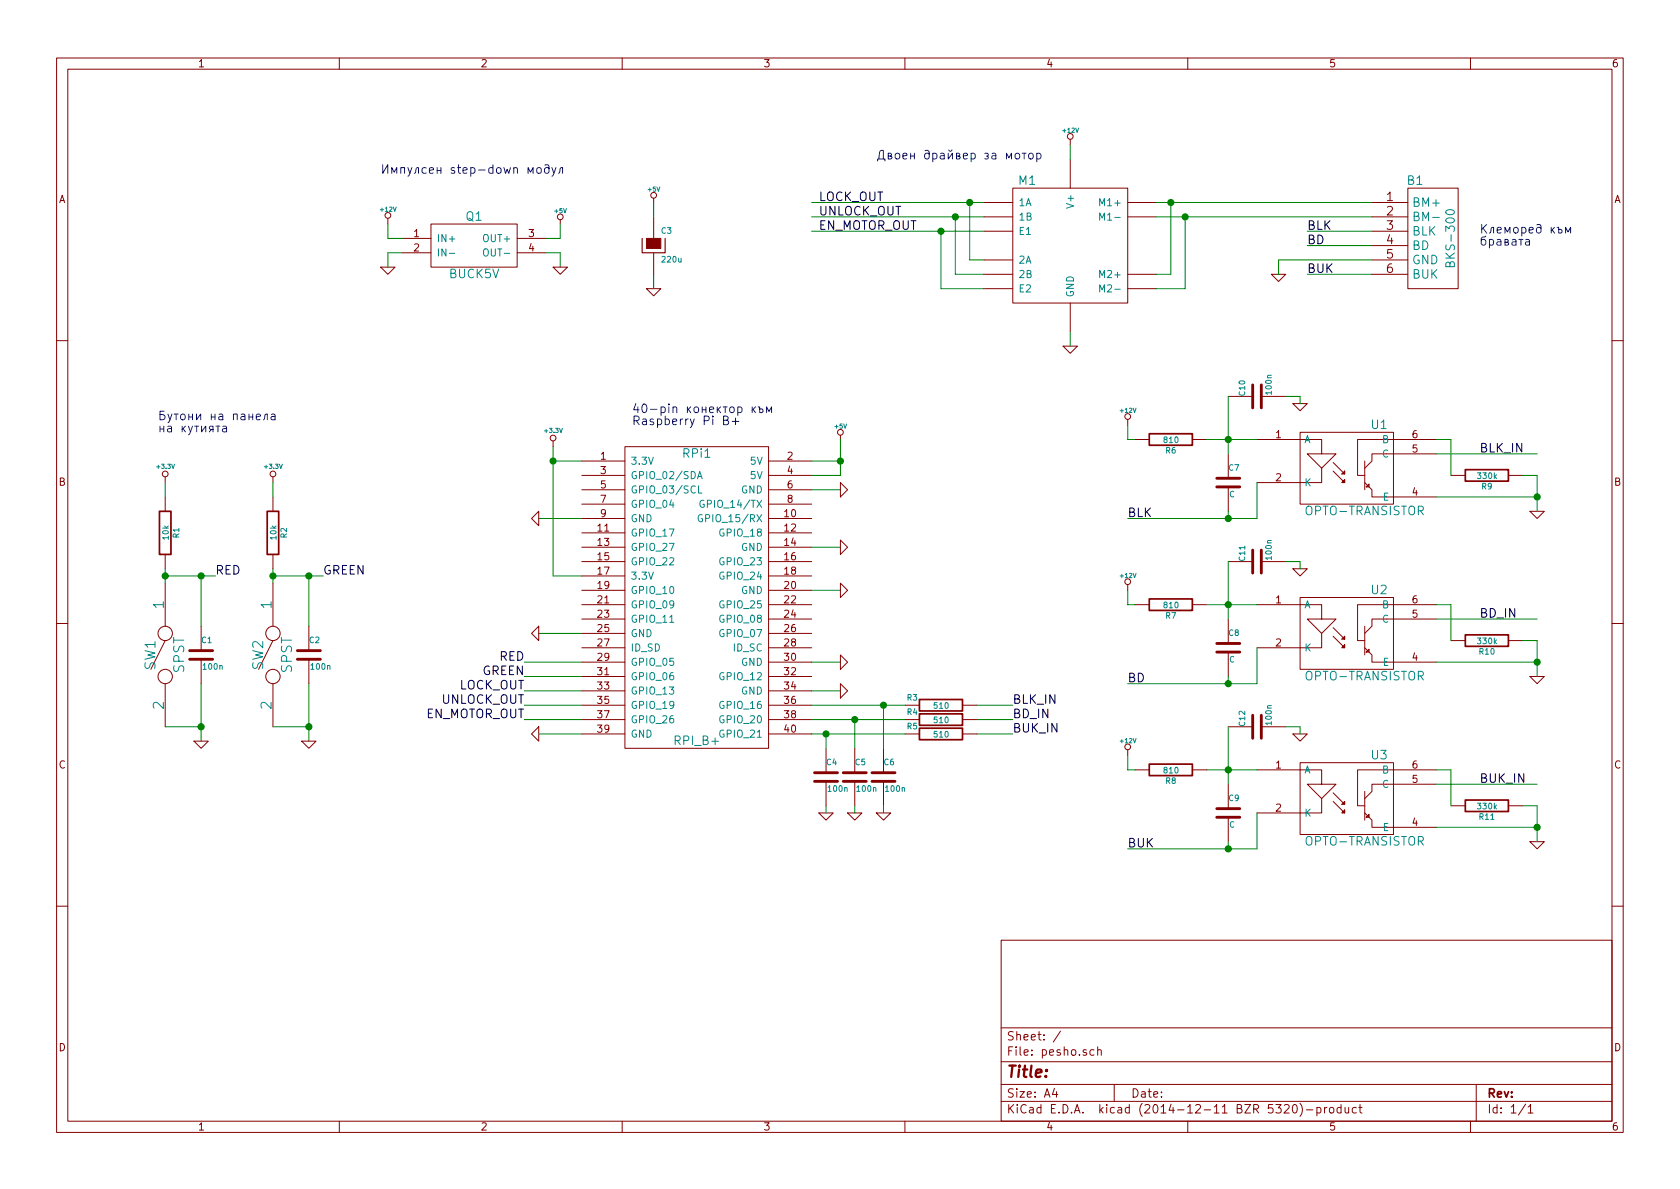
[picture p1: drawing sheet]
<svg xmlns="http://www.w3.org/2000/svg" width="297mm" height="210mm" viewBox="0 0 297 210" stroke-linecap="round" stroke-linejoin="round" font-family="sans-serif">
<g fill="none" stroke="#840000" stroke-width=".18">
<path d="M10 10.3h277v189.9h-277zM12 12.2h273v186.1h-273zM60 10.3v1.9M110 10.3v1.9M160 10.3v1.9M210 10.3v1.9M260 10.3v1.9M68.6 38.6v1M76.2 39.6h15.2v7.6h-15.2zM99.1 38.9v.7M115.6 35v.8M115.6 38.3v3.9"/>
<path d="M174 35.8h5.1M174 38.3h5.1M179.1 33.3h20.3v20.3h-20.3zM189.2 24.6v1M189.2 28.2v5.1M199.4 35.8h5.1M199.4 38.3h5.1M242.6 35.8h6.3M242.6 38.3h6.3M248.9 33.3h8.9v17.7h-8.9zM67.3 47.2h2.5l-1.2 1.3zM71.1 42.2h5.1"/>
<path d="M71.1 44.7h5.1M91.4 42.2h5.1M91.4 44.7h5.1M97.8 47.2h2.5l-1.2 1.3zM114.3 51h2.5l-1.2 1.3zM115.6 44.7v3.8M174 46h5.1M174 48.5h5.1M174 40.9h5.1M174 51h5.1M189.2 53.6v5.1M199.4 48.5h5.1"/>
<path d="M199.4 51h5.1M224.8 48.5h2.5l-1.2 1.3zM242.6 46h6.3M242.6 48.5h6.3M242.6 40.9h6.3M242.6 43.4h6.3M10 60.2h2M97.8 78v1M110.5 79h25.4v53.3h-25.4zM148.6 77v.7M188 61.2h2.5l-1.3 1.3zM199.4 74.2v1"/>
<path d="M200.7 77.7h2.5M210.8 77.7h2.6M217.2 70.1h4.3M222.2 77.7h11.5v2.6h-2.6l2.6 2.5 2.5-2.5h-2.5M223 70.1h4.3M228.6 71.4h2.5l-1.2 1.2zM229.9 76.4h16.5v12.7h-16.5zM254 77.7h-14v6.4h1.3M285 60.2h2M29.2 84.3v1M29.2 87.9v2.5M29.2 98v2.6"/>
<path d="M48.3 84.3v1M48.3 87.9v2.5M48.3 98v2.6M94 91.7l1.2-1.3v2.6zM102.9 81.5h7.6M102.9 84.1h7.6M102.9 86.6h7.6M102.9 89.1h7.6M102.9 91.7h7.6M102.9 94.2h7.6M102.9 96.8h7.6M102.9 99.3h7.6"/>
<path d="M135.9 81.5h7.6M135.9 84.1h7.6M135.9 86.6h7.6M135.9 89.1h7.6M135.9 91.7h7.6M135.9 94.2h7.6M135.9 96.8h7.6M135.9 99.3h7.6M148.6 85.3l1.3 1.3-1.3 1.3zM148.6 95.5l1.3 1.3-1.3 1.2zM217.2 99.3h4.3M217.2 80.3v4.3"/>
<path d="M217.2 86.1v4.3M223 99.3h4.3M233.7 82.8v2.5h-11.5M235.7 81.8l2 2v-.5v.5h-.5l.5-.5M235.7 83.3l2 2v-.5v.5h-.5l.5-.5M241.3 81.5v5.1M241.3 85.3l1.3 1.3v1.3h11.4M241.6 86.1l.5-.5v.5zM254 80.3h-11.4v1.2l-1.3 1.3M256.5 84.1h2.6M266.7 84.1h2.5M270.5 90.4h2.5l-1.2 1.3z"/>
<path d="M10 110.3h2M29.2 113.3l-2.5 5.1M29.2 103.1v7.6M35.6 110.7v4.4M35.6 116.6v4.3M48.3 113.3l-2.6 5.1M48.3 103.1v7.6M54.6 110.7v4.4M54.6 116.6v4.3M94 112l1.2-1.3v2.6zM102.9 104.4h7.6M102.9 117.1h7.6"/>
<path d="M102.9 106.9h7.6M102.9 119.6h7.6M102.9 109.5h7.6M102.9 112h7.6M102.9 101.8h7.6M102.9 114.5h7.6M135.9 104.4h7.6M135.9 117.1h7.6M135.9 106.9h7.6M135.9 119.6h7.6M135.9 109.5h7.6M135.9 112h7.6"/>
<path d="M135.9 101.8h7.6M135.9 114.5h7.6M148.6 103.1l1.3 1.3-1.3 1.3zM148.6 115.8l1.3 1.3-1.3 1.3zM199.4 103.4v1M200.7 106.9h2.5M210.8 106.9h2.6M217.2 109.5v4.3M217.2 115.3v4.3M222.2 106.9h11.5v2.6h-2.6l2.6 2.5 2.5-2.5h-2.5M228.6 100.6h2.5l-1.2 1.2zM229.9 105.7h16.5v12.7h-16.5z"/>
<path d="M233.7 112v2.5h-11.5M235.7 111l2 2v-.5v.5h-.5l.5-.5M235.7 112.5l2 2v-.5v.5h-.5l.5-.5M241.3 110.7v5.1M241.3 114.5l1.3 1.3v1.3h11.4M241.6 115.3l.5-.5v.5zM254 109.5h-11.4v1.2l-1.3 1.3M254 106.9h-14v6.4h1.3M256.5 113.3h2.6M266.7 113.3h2.5M270.5 119.6h2.5l-1.2 1.3zM285 110.3h2"/>
<path d="M29.2 120.9v7.6M34.3 131.1h2.5l-1.2 1.2zM48.3 120.9v7.6M53.3 131.1h2.6l-1.3 1.2zM94 129.8l1.2-1.3v2.6zM102.9 129.8h7.6M102.9 122.2h7.6M102.9 124.7h7.6M102.9 127.2h7.6M135.9 129.8h7.6M135.9 122.2h7.6M135.9 124.7h7.6"/>
<path d="M135.9 127.2h7.6M146 132.3v4.3M146 138.2v4.3M148.6 120.9l1.3 1.3-1.3 1.2zM151.1 132.3v4.3M151.1 138.2v4.3M156.2 132.3v4.3M156.2 138.2v4.3M160 129.8h2.6M160 124.7h2.6M160 127.2h2.6M170.2 129.8h2.5"/>
<path d="M170.2 124.7h2.5M170.2 127.2h2.5M199.4 132.6v1M200.7 136.1h2.5M210.8 136.1h2.6M217.2 138.7v4.3M217.2 128.5h4.3M222.2 136.1h11.5v2.6h-2.6l2.6 2.5 2.5-2.5h-2.5M223 128.5h4.3M228.6 129.8h2.5l-1.2 1.3zM229.9 134.9h16.5v12.7h-16.5zM241.3 139.9v5.1"/>
<path d="M254 138.7h-11.4v1.2l-1.3 1.3M254 136.1h-14v6.4h1.3M144.8 143.8h2.5l-1.3 1.2zM149.9 143.8h2.5l-1.3 1.2zM154.9 143.8h2.6l-1.3 1.2zM217.2 144.5v4.3M233.7 141.2v2.6h-11.5M235.7 140.2l2 2v-.5v.5h-.5l.5-.5M235.7 141.7l2 2.1v-.5v.5h-.5l.5-.5M241.3 143.8l1.3 1.2v1.3h11.4M241.6 144.5l.5-.5v.5zM256.5 142.5h2.6"/>
<path d="M266.7 142.5h2.5M270.5 148.8h2.5l-1.2 1.3zM10 160.2h2M177 166.3h108v32h-108zM285 160.2h2M60 198.3v1.9M110 198.3v1.9M160 198.3v1.9M177 194.8h108M177 191.8h108M177 187.8h108M177 181.8h108"/>
<path d="M186.4 192.5l-.3 1h.9M186.8 193v1M187.5 182.3l-1.3 2M193.4 185.7l-.4-.1-.3 .3 .1 .6 .2 .1 .4-.1M194.1 185.7l.2-.1 .4 .1v.9M194.1 185.1v1.5M197 191.8v3M210 198.3v1.9M227.1 195.5l.2-.2h.4l.2 .5-.9 1h.9M228.7 195.4l.2-.1a.81 .81 0 0 1 .5 .6 .81 .81 0 0 1-.2 .8l-.2 .1a.8 .8 0 0 1-.6-.6 .8 .8 0 0 1 .3-.8zM229.8 195.1a1.71 1.71 0 0 1 0 2.3M231 196.3h1.1"/>
<path d="M232.8 195.9l.5-.1 .3 .3-.2 .6h-.6M232.8 195.8v1.5M234.2 195.8v1M234.6 195.8l-.4 .3M235.1 196l.2-.2 .5 .2v.5l-.1 .2-.4 .1-.2-.1zM237.1 195.9l-.4-.1-.3 .3 .1 .6 .2 .1 .4-.1M237.1 195.3v1.5M237.8 195.8l.1 .9 .4 .1 .2-.1M238.5 195.8v1M239.8 195.9l-.4-.1-.3 .3 .1 .6 .2 .1 .4-.1M240.3 195.8h.5M240.5 195.3v1.3l.3 .2"/>
<path d="M260 198.3v1.9M261 191.8v6.5M269.7 195.2l-1.2 2M270.2 195.8l.4-.5v1.5M270.2 196.8h.8"/>
<circle cx="68.6" cy="38.1" r=".51"/>
<circle cx="99.1" cy="38.3" r=".51"/>
<circle cx="115.6" cy="34.5" r=".51"/>
<circle cx="189.2" cy="24.1" r=".51"/>
<circle cx="97.8" cy="77.5" r=".51"/>
<circle cx="148.6" cy="76.4" r=".51"/>
<circle cx="199.4" cy="73.7" r=".51"/>
<circle cx="29.2" cy="83.8" r=".51"/>
<circle cx="48.3" cy="83.8" r=".51"/>
<circle cx="29.2" cy="112" r="1.27"/>
<circle cx="29.2" cy="119.6" r="1.27"/>
<circle cx="48.3" cy="119.6" r="1.27"/>
<circle cx="48.3" cy="112" r="1.27"/>
<circle cx="199.4" cy="102.9" r=".51"/>
<circle cx="199.4" cy="132.1" r=".51"/>
</g>
<path d="M194.4 38.9v-1.2l.5 .9 .4-.9v1.2M253.3 38.4h1.2M255.7 37.3a.89 .89 0 0 1 1.4 .3 .86 .86 0 0 1-.8 .4 .86 .86 0 0 1-.7-.5zM79.5 44.8h.9M85.5 44.2l.3-.2 .4 .1a.83 .83 0 0 1-.2 1.2 .44 .44 0 0 1-.5-.4zM194.4 51.6v-1.2l.5 .9 .4-.9v1.2M256.4 46.7l.2-.4h.3l.2 .3v.6h-1.5v-.5l.2-.3 .3-.1 .2 .2 .1 .7M123.3 84.7l.4-1.3 .5 1.3M123.4 84.3h.6M123.5 85.9v1.3h.6M124.2 91.1a.59 .59 0 0 0-.8 .5 .59 .59 0 0 0 .8 .6v-.5h-.2M124.5 88.5a.59 .59 0 0 0-.8 .6 .59 .59 0 0 0 .8 .6v-.5h-.2" fill="none" stroke="#008484" stroke-width=".18"/>
<g fill="none" stroke="#008400" stroke-width=".18">
<path d="M68.6 39.6v2.6h2.5M99.1 39.6v2.6h-2.6M115.6 35.8v2.5M143.5 35.8h30.5M143.5 38.3h30.5M168.9 38.3v10.2h5.1M171.4 35.8v10.2h2.6M189.2 25.6v2.6M204.5 35.8h38.1M204.5 38.3h38.1M207 35.8v12.7h-2.5M209.5 38.3v12.7h-5"/>
<path d="M71.1 44.7h-2.5v2.5M96.5 44.7h2.6v2.5M115.6 48.5v2.5M143.5 40.9h30.5M166.4 40.9v10.1h7.6M189.2 58.7v2.5M231.1 40.9h11.5M231.1 43.4h11.5M231.1 48.5h11.5M242.6 46h-16.5v2.5M97.8 79v22.8h5.1M148.6 77.7v6.4h-5.1"/>
<path d="M199.4 75.2v2.5h1.3M213.4 77.7h8.8M217.2 70.1v10.2M227.3 70.1h2.6v1.3M254 77.7h2.5v6.4M29.2 85.3v2.6M48.3 85.3v2.6M95.2 91.7h7.7M97.8 81.5h5.1M143.5 81.5h5.1M143.5 96.8h5.1M143.5 86.6h5.1"/>
<path d="M217.2 90.4v1.3M217.2 99.3v10.2M222.2 85.3v6.4h-22.8M227.3 99.3h2.6v1.3M254 87.9h17.8M254 80.3h17.8M269.2 84.1h2.6v6.3M29.2 100.6v2.5M29.2 101.8h8.9M35.6 101.8v8.9M48.3 101.8h8.8M48.3 100.6v2.5"/>
<path d="M54.6 101.8v8.9M92.7 117.1h10.2M92.7 119.6h10.2M95.2 112h7.7M143.5 117.1h5.1M143.5 104.4h5.1M199.4 104.4v2.5h1.3M213.4 106.9h8.8M217.2 119.6v1.3M222.2 114.5v6.4h-22.8M254 117.1h17.8M254 106.9h2.5v6.4"/>
<path d="M254 109.5h17.8M269.2 113.3h2.6v6.3M29.2 128.5h6.4M35.6 120.9v10.2M48.3 128.5h6.3M54.6 120.9v10.2M92.7 124.7h10.2M92.7 127.2h10.2M92.7 122.2h10.2M95.2 129.8h7.7M143.5 124.7h16.5M143.5 127.2h16.5"/>
<path d="M143.5 129.8h16.5M143.5 122.2h5.1M146 129.8v2.5M151.1 127.2v5.1M156.2 124.7v7.6M172.7 124.7h6.4M172.7 127.2h6.4M172.7 129.8h6.4M199.4 133.6v2.5h1.3M213.4 136.1h8.8M217.2 128.5v10.2M227.3 128.5h2.6v1.3"/>
<path d="M254 136.1h2.5v6.4M254 138.7h17.8M146 142.5v1.3M151.1 142.5v1.3M156.2 142.5v1.3M217.2 148.8v1.3M222.2 143.8v6.3h-22.8M254 146.3h17.8M269.2 142.5h2.6v6.3"/>
</g>
<path d="M203.2 76.7h7.6v2h-7.6zM28.2 90.4h2v7.6h-2zM47.2 90.4h2.1v7.6h-2.1zM259.1 83.1h7.6v2h-7.6zM203.2 105.9h7.6v2h-7.6zM259.1 112.3h7.6v2h-7.6zM162.6 123.7h7.6v2h-7.6zM162.6 126.2h7.6v2.1h-7.6zM162.6 128.8h7.6v2h-7.6zM203.2 135.1h7.6v2.1h-7.6zM259.1 141.5h7.6v2h-7.6z" fill="none" stroke="#840000" stroke-width=".3"/>
<g fill="none" stroke="#840000" stroke-width=".51">
<path d="M221.5 68.1v4M223 68.1v4M215.1 86.1h4.1M215.1 84.6h4.1M221.5 97.3v4M223 97.3v4M33.5 116.6h4.1M33.5 115.1h4.1M52.6 116.6h4M52.6 115.1h4M215.1 115.3h4.1M215.1 113.8h4.1"/>
<path d="M144 138.2h4.1M144 136.6h4.1M149.1 138.2h4.1M149.1 136.6h4.1M154.2 138.2h4M154.2 136.6h4M221.5 126.5v4.1M223 126.5v4.1M215.1 144.5h4.1M215.1 143h4.1"/>
</g>
<g fill="#008400" stroke="#008400" stroke-width=".25">
<circle cx="207" cy="35.8" r=".51"/>
<circle cx="209.6" cy="38.3" r=".51"/>
<circle cx="171.5" cy="35.8" r=".51"/>
<circle cx="168.9" cy="38.3" r=".51"/>
<circle cx="166.4" cy="40.9" r=".51"/>
<circle cx="35.6" cy="128.5" r=".51"/>
<circle cx="35.6" cy="101.8" r=".51"/>
<circle cx="29.2" cy="101.8" r=".51"/>
<circle cx="54.6" cy="128.5" r=".51"/>
<circle cx="54.6" cy="101.8" r=".51"/>
<circle cx="48.3" cy="101.8" r=".51"/>
<circle cx="146.1" cy="129.8" r=".51"/>
<circle cx="156.2" cy="124.7" r=".51"/>
<circle cx="151.1" cy="127.2" r=".51"/>
<circle cx="97.8" cy="81.5" r=".51"/>
<circle cx="271.8" cy="87.9" r=".51"/>
<circle cx="217.2" cy="77.7" r=".51"/>
<circle cx="217.2" cy="91.7" r=".51"/>
<circle cx="271.8" cy="117.1" r=".51"/>
<circle cx="217.2" cy="106.9" r=".51"/>
<circle cx="217.2" cy="120.9" r=".51"/>
<circle cx="271.8" cy="146.3" r=".51"/>
<circle cx="217.2" cy="136.1" r=".51"/>
<circle cx="217.2" cy="150.1" r=".51"/>
<circle cx="148.6" cy="81.5" r=".51"/>
</g>
<g fill="none" stroke="#0000c2" stroke-width=".18">
<path d="M80.3 29.7l-.3-.1-.2 .3v.2l.5 .1v.4h-.5M80.9 29.6h.6M81.1 29.1v1.3l.4 .3M81.9 30.1l.7-.1-.1-.3-.4-.1-.2 .3v.7h.6M83.2 29.7a.48 .48 0 0 1 .7 .1v.7a.48 .48 0 0 1-.7 .1M83.2 29.6v1.6M84.6 30.1h1.2M87.1 29.7a.48 .48 0 0 0-.6 .1v.7a.48 .48 0 0 0 .6 .1M87.1 29.1v1.6M87.9 29.8l.2-.2 .4 .2 .1 .6-.2 .2-.3 .1-.2-.2zM89.1 29.6l.3 1.1 .3-.8 .3 .8 .2-1.1M90.8 29.8l.1-.1a.36 .36 0 0 1 .6 .2v.8"/>
<path d="M90.8 29.6v1.1M93.4 30.7v-1.1l.4 .8 .5-.8v1.1M95 29.8l.2-.2 .4 .2 .1 .6-.1 .2-.4 .1-.2-.2zM96.3 29.2a.48 .48 0 0 1 .7 .1l.1 1.1-.2 .2-.3 .1-.3-.2v-.7a.48 .48 0 0 1 .8 0M97.6 29.6l.3 1.1M98.3 29.6l-.5 1.4-.2 .2M98.8 30.7l.2-.3v-.5l.3-.3h.2v1.1M155.2 28.5v-.4h1.3v.4M155.4 28.1l.1-1.2 .3-.3h.4v1.5M157 27.6l.6-.1v-.3l-.6-.1v1h.5l.2-.3-.3-.2M158.3 27.2l.3-.1 .4 .1 .1 .6-.2 .2-.3 .1-.3-.1zM159.6 27.6l.8-.1-.1-.3-.4-.1-.3 .2 .1 .7h.6"/>
<path d="M161 27.6h.7M161 27.1v1M161.7 27.1v1M163.6 26.7a.48 .48 0 0 1 .6 0l.1 1.1-.2 .2-.3 .1-.2-.1v-.8a.48 .48 0 0 1 .7 0M164.9 27.2a.48 .48 0 0 1 .7 0v.8a.48 .48 0 0 1-.7 0M164.9 27.1v1.5M166.3 27.2h.6l.1 .9M167 27.5h-.6a.3 .3 0 0 0-.2 .3 .3 .3 0 0 0 .2 .3l.6-.1M167.7 27.1v1l.7-1v1M167.7 26.5a.3 .3 0 0 0 .3 .2 .3 .3 0 0 0 .3-.2M169.1 27.6l.5-.1v-.3l-.5-.1v1h.4l.3-.3-.3-.2M170.3 27.6l.8-.1-.1-.3-.4-.1-.3 .2 .1 .7h.6"/>
<path d="M171.7 27.2a.48 .48 0 0 1 .7 0v.8a.48 .48 0 0 1-.7 0M171.7 27.1v1.5M174.1 27.2l.4-.1 .3 .2-.3 .3 .3 .2-.1 .2h-.6M174.4 27.6h.1M175.4 27.2h.6l.1 .9M176.1 27.5h-.5a.3 .3 0 0 0-.3 .3 .3 .3 0 0 0 .3 .3l.5-.1M178 28.1v-1l.4 .8 .4-.8v1M179.6 27.2l.2-.1 .4 .1 .1 .6-.2 .2-.3 .1-.2-.1zM180.7 27.1h.7M181.1 27.1v1M181.9 27.2l.3-.1 .4 .1 .1 .6-.2 .2-.3 .1-.3-.1zM183.3 27.2a.48 .48 0 0 1 .7 0v.8a.48 .48 0 0 1-.7 0"/>
<path d="M183.3 27.1v1.5M262 39.7v1.5M262.9 39.7l-.9 .9M271.7 39.8a.48 .48 0 0 1 .7 0l.1 1.1-.2 .2-.3 .1-.3-.1v-.7a.48 .48 0 0 1 .8 0M262.2 40.4l.7 .8M262.7 41.8l-.6 .2-.2 .2v.9l.2 .2 .3 .1 .2-.2v-.7a.48 .48 0 0 0-.7 0M263.3 42.4a.48 .48 0 0 1 .7 .1v.7a.48 .48 0 0 1-.7 .1M263.3 42.3v1.6M263.4 41.2l.2-.2 .1-.7 .2-.1h.2v1M264.7 40.7l.8-.1-.1-.3-.5-.1-.2 .2 .1 .7h.6M264.7 42.4h.6l.1 1M265.4 42.7l-.5 .1a.3 .3 0 0 0-.3 .3 .3 .3 0 0 0 .3 .3l.5-.1"/>
<path d="M266.1 41.2v-1l.4 .8 .5-.8v1M266.1 42.8h.5v-.4l-.5-.1v1.1h.4l.3-.3-.3-.3M267.4 42.4h.6v1M267.7 40.4l.2-.2 .5 .2v.5l-.1 .2-.4 .1-.2-.1zM268 42.7l-.5 .1a.3 .3 0 0 0-.2 .3 .3 .3 0 0 0 .2 .3l.5-.1M268.6 42.3h.7M268.9 42.3v1.1M269.1 40.3a.48 .48 0 0 1 .6 .1v.7a.48 .48 0 0 1-.6 0M269.1 40.2v1.5M269.8 42.4h.6v1M270.4 40.7l.7-.1-.1-.3-.4-.1-.2 .2v.7h.6M270.4 42.7l-.5 .1a.3 .3 0 0 0-.2 .3 .3 .3 0 0 0 .2 .3l.5-.1"/>
<path d="M274.3 40.2v1M274.4 40.6l.5 .6M274.9 40.2l-.6 .6M275.3 40.2h.3v1l.5-.1v-.5h-.5M276.8 41.2v-1l.4 .8 .5-.8v1M28.3 75.9h.7M28.3 75.4v1M29 75.4v1M29 72.7h-.7v1.5h.4a.47 .47 0 0 0 .5-.4 .47 .47 0 0 0-.5-.5h-.4M29.7 75.4h.6v1M29.7 73.2l.3 1M30.3 75.7l-.5 .1a.3 .3 0 0 0-.2 .3 .3 .3 0 0 0 .2 .3l.5-.1"/>
<path d="M30.4 73.2l-.5 1.4-.2 .1M30.8 73.2h.7M31.1 73.2v1M32 73.4l.2-.2 .5 .2v.6l-.1 .2h-.4l-.2-.1zM32.2 75.4v1M32.4 75.8l.4 .6M32.8 75.4l-.6 .5M33.3 75.4l.4 1M33.4 73.7h.6M33.4 73.2v1M34 75.4l-.5 1.3-.2 .2M34 73.2v1"/>
<path d="M34.4 75.4h.7M34.7 73.2v1l.8-1v1M34.8 75.4v1M35.6 75.4v1l.8-1v1M37.4 73.7h.6M37.4 73.2v1M37.4 75.9l-.4 .5M37.7 75.9h-.5a.3 .3 0 0 1-.2-.3 .3 .3 0 0 1 .2-.2h.5v1M38 73.2v1M38.2 75.4h.7M38.5 75.4v1M38.7 73.3h.6l.1 .9"/>
<path d="M39.4 73.6l-.5 .1a.3 .3 0 0 0-.2 .2 .3 .3 0 0 0 .2 .3h.5M39.4 75.4h.6l.1 1M40.1 75.7l-.6 .1a.3 .3 0 0 0-.2 .3 .3 .3 0 0 0 .2 .3l.6-.1M41.3 74.2v-1h.6v1M42.6 73.3h.6l.1 .9M43.3 73.6l-.5 .1a.3 .3 0 0 0-.2 .2 .3 .3 0 0 0 .2 .3h.5M44 73.7h.7M44 73.2v1M44.7 73.2v1M45.3 73.7l.8-.1-.1-.3-.5-.1-.2 .3 .1 .7h.6M46.6 74.2l.2-.2v-.5l.3-.3h.2v1M48 73.3h.6v.9"/>
<path d="M48.6 73.6l-.5 .1a.3 .3 0 0 0-.2 .2 .3 .3 0 0 0 .2 .3h.5M118.3 71.4v.2M119 72.1l.1-.1a.36 .36 0 0 1 .6 .2v.8M119 72v1M121.5 72v1M121.7 72.4l.4 .6M122.1 72l-.6 .5M122.8 72.1l.2-.1 .4 .1 .1 .6-.1 .2-.4 .1-.2-.2zM124.2 72.5h.6M124.2 72v1M124.8 72v1M125.5 72.5l.7-.2-.1-.3h-.4l-.2 .2v.7h.6"/>
<path d="M126.8 72v1M127 72.4l.4 .6M127.4 72l-.6 .5M127.9 72h.7M127.9 74.3l.7-.1 .2-.2-.1-.3-.3-.1h-.5v1.5h.6l.3-.2v-.3l-.4-.3M128.2 72v1M129.2 72h.3l.3 .3v.4l-.3 .3-.3-.1-.2-.2v-.4zM129.5 74.5h1.1M130 73.9v1.2M130.5 72a.48 .48 0 0 1 .6 .1v.7a.48 .48 0 0 1-.6 .1M130.5 72v1.5M133 72v1"/>
<path d="M133.1 72.4l.5 .6M133.6 72l-.6 .5M134 72h.3v1l.5-.1v-.5l-.5-.1M135.5 73v-1l.5 .8 .4-.8v1"/>
</g>
<path d="M113.5 42.2v2.5h4.1v-2.5" fill="none" stroke="#840000" stroke-width=".2"/>
<path d="M114.3 42.2h2.5v1.7h-2.5z" fill="#840000" stroke="#840000" stroke-width=".18"/>
<text font-size="2.8" fill="#840000" x="178" y="190.5">Title:</text>
<g font-size="2.5" fill="#008484">
<text x="29" y="107.6" transform="rotate(-90 29 107.6)">1</text>
<text x="48" y="107.6" transform="rotate(-90 48 107.6)">1</text>
<text x="27.5" y="118.5" transform="rotate(-90 27.5 118.5)">SW1</text>
<text x="32.6" y="119" transform="rotate(-90 32.6 119)">SPST</text>
<text x="46.5" y="118.5" transform="rotate(-90 46.5 118.5)">SW2</text>
<text x="51.6" y="119" transform="rotate(-90 51.6 119)">SPST</text>
<text x="29" y="125.4" transform="rotate(-90 29 125.4)">2</text>
<text x="48" y="125.4" transform="rotate(-90 48 125.4)">2</text>
</g>
<g font-size="2.1" fill="#0000c2">
<text x="67.9" y="30.7">step-down</text>
<text x="111.8" y="73">40-pin</text>
<text x="111.8" y="75.2">Raspberry Pi B+</text>
</g>
<g font-size="2.1">
<text x="144.8" y="35.6">LOCK_OUT</text>
<text x="144.8" y="38.1">UNLOCK_OUT</text>
<text x="144.8" y="40.6">EN_MOTOR_OUT</text>
<text x="231.1" y="40.6">BLK</text>
<text x="231.1" y="43.2">BD</text>
<text x="231.1" y="48.3">BUK</text>
<text x="261.6" y="80">BLK_IN</text>
<text x="199.4" y="91.4">BLK</text>
<text x="38.1" y="101.6">RED</text>
<text x="57.1" y="101.6">GREEN</text>
<text x="261.6" y="109.2">BD_IN</text>
<text x="85.2" y="119.4">GREEN</text>
<text x="88.2" y="116.8">RED</text>
<text x="78" y="124.5">UNLOCK_OUT</text>
<text x="81" y="121.9">LOCK_OUT</text>
<text x="179.1" y="124.5">BLK_IN</text>
<text x="199.4" y="120.6">BD</text>
<text x="75" y="127">EN_MOTOR_OUT</text>
<text x="179.1" y="127">BD_IN</text>
<text x="179.1" y="129.5">BUK_IN</text>
<text x="261.6" y="138.4">BUK_IN</text>
<text x="199.4" y="149.9">BUK</text>
</g>
<g font-size="2.1" fill="#008484">
<text x="180.1" y="32.7">M1</text>
<text x="248.8" y="32.7">B1</text>
<text x="82.4" y="39">Q1</text>
<text x="249.7" y="36.6">BM+</text>
<text x="249.7" y="39.1">BM-</text>
<text x="249.7" y="41.7">BLK</text>
<text x="249.7" y="44.2">BD</text>
<text x="249.7" y="46.7">GND</text>
<text x="257.2" y="46.5" transform="rotate(-90 257.2 46.5)">BKS-300</text>
<text x="79.5" y="49.2">BUCK5V</text>
<text x="249.7" y="49.3">BUK</text>
<text x="242.5" y="75.9">U1</text>
<text x="120.8" y="80.9">RPi1</text>
<text x="231" y="91.1">OPTO-TRANSISTOR</text>
<text x="242.5" y="105.1">U2</text>
<text x="231" y="120.3">OPTO-TRANSISTOR</text>
<text x="119.5" y="131.7">RPI_B+</text>
<text x="242.5" y="134.3">U3</text>
<text x="231" y="149.5">OPTO-TRANSISTOR</text>
</g>
<g font-size="2.1" fill="#840000">
<text x="245.2" y="35.6">1</text>
<text x="245.2" y="38.1">2</text>
<text x="245.2" y="40.6">3</text>
<text x="245.2" y="43.2">4</text>
<text x="245.2" y="45.7">5</text>
<text x="245.2" y="48.3">6</text>
<text x="178" y="184">Sheet: /</text>
<text x="178" y="186.7">File: pesho.sch</text>
<text x="178" y="196.9">KiCad E.D.A. kicad (2014-12-11 BZR 5320)-product</text>
<text x="178" y="194.1">Size: A4</text>
<text x="200" y="194.1">Date:</text>
<text x="263" y="194.1">Rev:</text>
<text x="263" y="196.9">Id: 1/1</text>
</g>
<g font-size="1.8" fill="#840000">
<text x="35" y="11.9">1</text>
<text x="85" y="11.9">2</text>
<text x="135" y="11.9">3</text>
<text x="185" y="11.9">4</text>
<text x="235" y="11.9">5</text>
<text x="285" y="11.9">6</text>
<text x="10.4" y="35.9">A</text>
<text x="285.4" y="35.9">A</text>
<text x="73.2" y="41.9">1</text>
<text x="93.5" y="41.9">3</text>
<text x="73.2" y="44.4">2</text>
<text x="93.5" y="44.4">4</text>
<text x="225.6" y="77.5">1</text>
<text x="249.7" y="77.5">6</text>
<text x="106.2" y="81.3">1</text>
<text x="106.2" y="83.8">3</text>
<text x="139.2" y="81.3">2</text>
<text x="139.2" y="83.8">4</text>
<text x="249.7" y="80">5</text>
<text x="10.4" y="85.9">B</text>
<text x="106.2" y="86.4">5</text>
<text x="106.2" y="88.9">7</text>
<text x="139.2" y="86.4">6</text>
<text x="139.2" y="88.9">8</text>
<text x="225.6" y="85.1">2</text>
<text x="249.7" y="87.6">4</text>
<text x="285.4" y="85.9">B</text>
<text x="105.7" y="94">11</text>
<text x="106.2" y="91.4">9</text>
<text x="138.7" y="91.4">10</text>
<text x="138.7" y="94">12</text>
<text x="105.7" y="96.5">13</text>
<text x="105.7" y="99.1">15</text>
<text x="105.7" y="101.6">17</text>
<text x="138.7" y="96.5">14</text>
<text x="138.7" y="99.1">16</text>
<text x="138.7" y="101.6">18</text>
<text x="105.7" y="106.7">21</text>
<text x="105.7" y="104.1">19</text>
<text x="138.7" y="104.1">20</text>
<text x="138.7" y="106.7">22</text>
<text x="225.6" y="106.7">1</text>
<text x="249.7" y="106.7">6</text>
<text x="105.7" y="109.2">23</text>
<text x="105.7" y="111.8">25</text>
<text x="138.7" y="109.2">24</text>
<text x="138.7" y="111.8">26</text>
<text x="249.7" y="109.2">5</text>
<text x="105.7" y="119.4">31</text>
<text x="105.7" y="114.3">27</text>
<text x="105.7" y="116.8">29</text>
<text x="138.7" y="116.8">30</text>
<text x="138.7" y="119.4">32</text>
<text x="138.7" y="114.3">28</text>
<text x="225.6" y="114.3">2</text>
<text x="249.7" y="116.8">4</text>
<text x="105.7" y="121.9">33</text>
<text x="105.7" y="124.5">35</text>
<text x="138.7" y="121.9">34</text>
<text x="138.7" y="124.5">36</text>
<text x="105.7" y="127">37</text>
<text x="105.7" y="129.5">39</text>
<text x="138.7" y="129.5">40</text>
<text x="138.7" y="127">38</text>
<text x="10.4" y="135.9">C</text>
<text x="225.6" y="135.9">1</text>
<text x="249.7" y="135.9">6</text>
<text x="285.4" y="135.9">C</text>
<text x="225.6" y="143.5">2</text>
<text x="249.7" y="138.4">5</text>
<text x="249.7" y="146">4</text>
<text x="10.4" y="185.9">D</text>
<text x="285.4" y="185.9">D</text>
<text x="35" y="199.9">1</text>
<text x="85" y="199.9">2</text>
<text x="135" y="199.9">3</text>
<text x="185" y="199.9">4</text>
<text x="235" y="199.9">5</text>
<text x="285" y="199.9">6</text>
</g>
<g font-size="1.8" fill="#008484">
<text x="180.1" y="36.4">1A</text>
<text x="180.1" y="39">1B</text>
<text x="180.1" y="41.5">E1</text>
<text x="189.9" y="36.5" transform="rotate(-90 189.9 36.5)">V+</text>
<text x="194.9" y="36.4">M1+</text>
<text x="195.3" y="39">M1-</text>
<text x="77.2" y="42.8">IN+</text>
<text x="77.2" y="45.3">IN-</text>
<text x="85.6" y="42.8">OUT+</text>
<text x="86.1" y="45.3">OUT-</text>
<text x="180.1" y="46.6">2A</text>
<text x="180.1" y="49.1">2B</text>
<text x="180.1" y="51.7">E2</text>
<text x="189.9" y="52.6" transform="rotate(-90 189.9 52.6)">GND</text>
<text x="194.9" y="49.1">M2+</text>
<text x="195.3" y="51.7">M2-</text>
<text x="111.5" y="82.2">3.3V</text>
<text x="132.7" y="82.2">5V</text>
<text x="230.6" y="78.4">A</text>
<text x="244.3" y="80.9">C</text>
<text x="244.3" y="78.4">B</text>
<text x="111.5" y="84.7">GPIO_02/SDA</text>
<text x="111.5" y="87.2">GPIO_03/SCL</text>
<text x="111.5" y="89.8">GPIO_04</text>
<text x="124.7" y="89.8">GPIO_14/TX</text>
<text x="130.9" y="87.2">GND</text>
<text x="132.7" y="84.7">5V</text>
<text x="230.6" y="86">K</text>
<text x="244.4" y="88.5">E</text>
<text x="111.5" y="92.3">GND</text>
<text x="111.5" y="94.9">GPIO_17</text>
<text x="124.6" y="92.3">GPIO_15/RX</text>
<text x="127.5" y="94.9">GPIO_18</text>
<text x="111.5" y="97.4">GPIO_27</text>
<text x="111.5" y="99.9">GPIO_22</text>
<text x="127.5" y="99.9">GPIO_23</text>
<text x="130.9" y="97.4">GND</text>
<text x="111.5" y="107.6">GPIO_09</text>
<text x="111.5" y="102.5">3.3V</text>
<text x="111.5" y="105">GPIO_10</text>
<text x="127.5" y="107.6">GPIO_25</text>
<text x="127.5" y="102.5">GPIO_24</text>
<text x="130.9" y="105">GND</text>
<text x="230.6" y="107.6">A</text>
<text x="244.3" y="107.6">B</text>
<text x="111.5" y="110.1">GPIO_11</text>
<text x="111.5" y="112.6">GND</text>
<text x="127.5" y="110.1">GPIO_08</text>
<text x="127.5" y="112.6">GPIO_07</text>
<text x="244.3" y="110.1">C</text>
<text x="111.5" y="115.2">ID_SD</text>
<text x="111.5" y="117.7">GPIO_05</text>
<text x="129.7" y="115.2">ID_SC</text>
<text x="130.9" y="117.7">GND</text>
<text x="230.6" y="115.2">K</text>
<text x="244.4" y="117.7">E</text>
<text x="111.5" y="120.3">GPIO_06</text>
<text x="111.5" y="122.8">GPIO_13</text>
<text x="111.5" y="125.3">GPIO_19</text>
<text x="127.5" y="120.3">GPIO_12</text>
<text x="127.5" y="125.3">GPIO_16</text>
<text x="130.9" y="122.8">GND</text>
<text x="111.5" y="127.9">GPIO_26</text>
<text x="111.5" y="130.4">GND</text>
<text x="127.5" y="130.4">GPIO_21</text>
<text x="127.5" y="127.9">GPIO_20</text>
<text x="230.6" y="136.8">A</text>
<text x="244.3" y="136.8">B</text>
<text x="244.3" y="139.3">C</text>
<text x="230.6" y="144.4">K</text>
<text x="244.4" y="146.9">E</text>
</g>
<g font-size="1.4" fill="#008484">
<text x="116.9" y="41.3">C3</text>
<text x="117.1" y="46.4">220u</text>
<text x="220.1" y="69.9" transform="rotate(-90 220.1 69.9)">C10</text>
<text x="224.8" y="69.6" transform="rotate(-90 224.8 69.6)">100n</text>
<text x="205.9" y="78.3">810</text>
<text x="206.1" y="80.2">R6</text>
<text x="217.3" y="83.2">C7</text>
<text x="217.3" y="87.9">C</text>
<text x="261.3" y="84.7">330k</text>
<text x="262" y="86.5">R9</text>
<text x="29.8" y="95.4" transform="rotate(-90 29.8 95.4)">10k</text>
<text x="31.7" y="95.1" transform="rotate(-90 31.7 95.1)">R1</text>
<text x="48.9" y="95.4" transform="rotate(-90 48.9 95.4)">10k</text>
<text x="50.7" y="95.1" transform="rotate(-90 50.7 95.1)">R2</text>
<text x="220.1" y="99.1" transform="rotate(-90 220.1 99.1)">C11</text>
<text x="224.8" y="98.9" transform="rotate(-90 224.8 98.9)">100n</text>
<text x="205.9" y="107.5">810</text>
<text x="35.7" y="113.7">C1</text>
<text x="54.7" y="113.7">C2</text>
<text x="206.1" y="109.4">R7</text>
<text x="217.3" y="112.4">C8</text>
<text x="261.3" y="113.9">330k</text>
<text x="36" y="118.4">100n</text>
<text x="55.1" y="118.4">100n</text>
<text x="217.3" y="117.1">C</text>
<text x="261.6" y="115.7">R10</text>
<text x="160.4" y="123.9">R3</text>
<text x="165.2" y="125.3">510</text>
<text x="160.4" y="126.4">R4</text>
<text x="160.4" y="129">R5</text>
<text x="165.2" y="127.9">510</text>
<text x="165.2" y="130.4">510</text>
<text x="220.1" y="128.3" transform="rotate(-90 220.1 128.3)">C12</text>
<text x="224.8" y="128.1" transform="rotate(-90 224.8 128.1)">100n</text>
<text x="146.2" y="135.3">C4</text>
<text x="151.2" y="135.3">C5</text>
<text x="156.3" y="135.3">C6</text>
<text x="205.9" y="136.7">810</text>
<text x="146.5" y="140">100n</text>
<text x="151.6" y="140">100n</text>
<text x="156.7" y="140">100n</text>
<text x="206.1" y="138.6">R8</text>
<text x="217.3" y="141.7">C9</text>
<text x="261.3" y="143.1">330k</text>
<text x="217.3" y="146.3">C</text>
<text x="261.6" y="145">R11</text>
</g>
<g font-size="1.1" fill="#008484">
<text x="188" y="23.4">+12V</text>
<text x="114.6" y="33.9">+5V</text>
<text x="67.3" y="37.4">+12V</text>
<text x="98.1" y="37.7">+5V</text>
<text x="96.4" y="76.5">+3.3V</text>
<text x="147.6" y="75.8">+5V</text>
<text x="198.1" y="73">+12V</text>
<text x="27.8" y="82.9">+3.3V</text>
<text x="46.9" y="82.9">+3.3V</text>
<text x="198.1" y="102.2">+12V</text>
<text x="198.1" y="131.4">+12V</text>
</g>
</svg>
